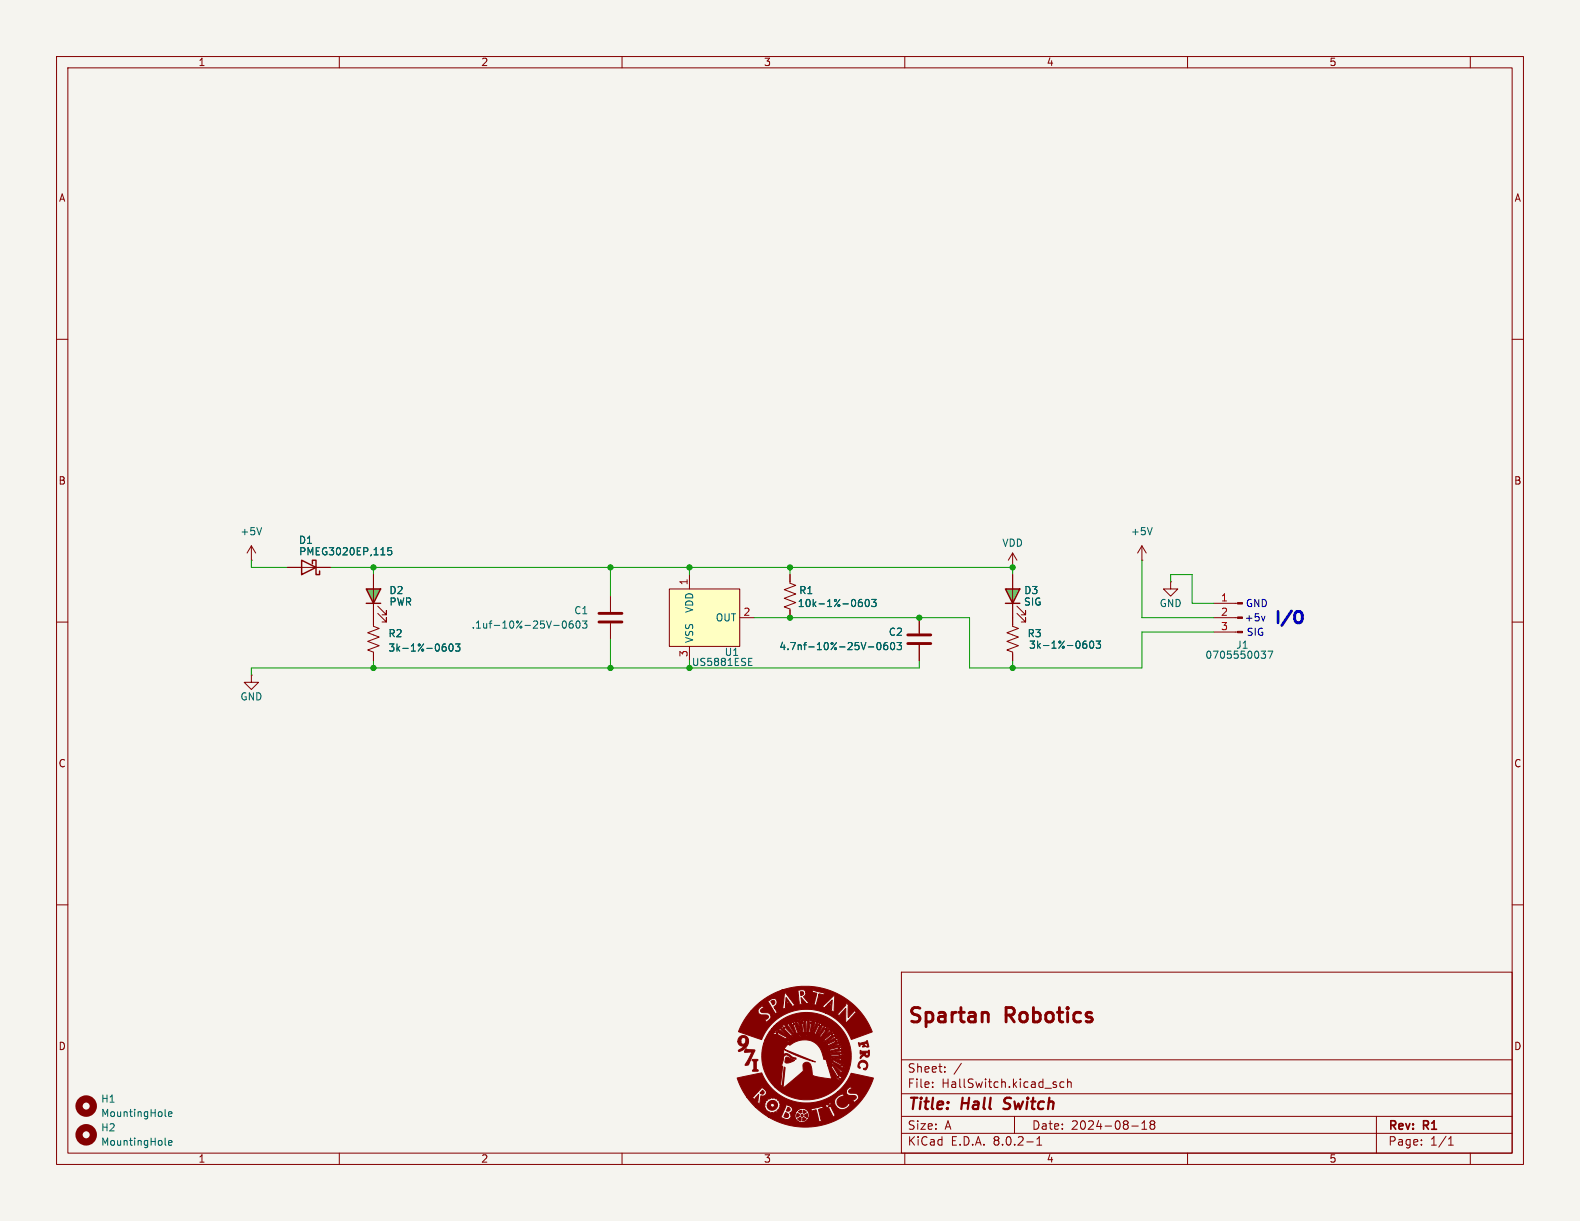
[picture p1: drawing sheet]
<svg xmlns="http://www.w3.org/2000/svg" width="279mm" height="216mm" viewBox="0 0 279 216" stroke-linecap="round" stroke-linejoin="round" font-family="sans-serif">
<path d="M0 0h279.4v215.9h-279.4z" fill="#f5f4ef" stroke="#f5f4ef" stroke-width=".18"/>
<g fill="none" stroke="#840000" stroke-width=".18">
<path d="M10 10h259.4v195.9h-259.4zM12 12h255.4v191.9h-255.4zM60 10v2M110 10v2M160 10v2M210 10v2M260 10v2M10 60h2M267.4 60h2M10 110h2M44.4 119.4v1.3h1.3l-1.3 1.2-1.2-1.2h1.2M44.4 119.4h.1"/>
<path d="M267.4 110h2M10 160h2M267.4 160h2M159.4 171.9h108v32h-108zM159.4 197.4h108M159.4 193.4h108M159.4 187.4h108M164.9 192.1v.2M164.9 191.4v.1M167.1 189.4v.2M167.1 188.7v.1M170 188l-1.3 1.9"/>
<path d="M179.4 197.4v3M186.6 191.8l.3 .2-.3 .3M186.6 191.3l.2 .1M188.1 191.4l-.4-.1-.3 .3v.4l.2 .2h.5M188.8 191.4l.2-.1 .4 .1v.9M188.8 190.8v1.5M200.1 199.1h1.2M201.9 199.7h.9M201.9 198.6l.5-.4v1.5M203.6 198.8l-.2 .3v.3l.2 .3 .5-.1 .1-.2-.1-.4-.2-.2M203.6 198.8l-.2-.3 .2-.3 .5 .1 .1 .2-.3 .3M203.6 198.8h.3"/>
<path d="M243.4 197.4v6.5M60 203.9v2M110 203.9v2M159.4 200.4h108M160 203.9v2M181.6 201.9h1.1M183.4 202.5h.8M183.4 201.4l.4-.4v1.5M210 203.9v2M251.4 202.3v.2M251.4 201.6v.1M256.1 202.5h.9"/>
<path d="M256.1 201.4l.5-.4v1.5M260 203.9v2"/>
</g>
<path d="M177.4 196l.3 .1M177.7 194.3l-.1 .2 .1 .4" fill="none" stroke="#840000" stroke-width=".4"/>
<path d="M174.4 179l.4 .4v1.3" fill="none" stroke="#840000" stroke-width=".51"/>
<g fill="#840000" stroke="#840000" stroke-width=".18">
<path d="M130.4 190.6l4.3-.9a8.5 8.5 0 0 0 10 5.1h2.9l.1 .6 .5 .6-.1 .1h.3a1.43 1.43 0 0 0 1.9-.8l-.2-.3-.4 .5a.99 .99 0 0 1-1.6-.3 .99 .99 0 0 1 1-1.4l.1 .2 .2-.1-.2-.2a.32 .32 0 0 0-.2-.3 .32 .32 0 0 0-.4 .2l-.8 .6-.2 .6h-2.9a8.4 8.4 0 0 0 3.4-1.8l1.5 .1a.66 .66 0 0 0 .6 .6h.6a.42 .42 0 0 1 .6 .2 .42 .42 0 0 1-.4 .6l-.1-.1a.22 .22 0 0 0-.1 .2 .22 .22 0 0 0 .2 .2 .17 .17 0 0 0 .2 .2 .17 .17 0 0 0 .1-.2v-.1a.76 .76 0 0 0 .4-1.1l-.4-.3h-1a.35 .35 0 0 1-.2-.5 .35 .35 0 0 1 .5-.1l.1-.2-.4-.4-.5 .5-.2 .4h-1.5l.2-.1a13.7 13.7 0 0 0 2.3-3.1l3.8 .8a3.3 3.3 0 0 1-.7 1.8 12.7 12.7 0 0 1-17.9 5.1h2.1l.4 .2a1.45 1.45 0 0 0 1.2 .2l.4-.4v-.3h.6l.1 .1-.1 .1 .1 .1-.1 .1 .2 .1-.1 .1h.1l-.1 .1 .2 .1-.1 .1h.2v.1h.1l.1 .2 .1-.1 .2 .2 .1-.1 .1 .2 .1-.1 .3 .1 .1-.1h.1v-.1l.2 .1v-.2l.1 .1v-.2l.2 .1v-.2h.2l-.1-.1h.2l-.1-.2h.2l-.1-.1 .1-.1v-.3l.1-.1-.1-.1 .1-.1-.2-.2 .1-.1-.1-.1v-.1h-.2l.1-.2h-.2l.1-.1h-.2v-.1h-.1l-.1-.1-.1 .1-.1-.2h1.2l.2 .7 .1-.2 .6-.2 .4 1.6a.22 .22 0 0 1 .1 .3 .22 .22 0 0 1-.2 .1l.2 .2 .6-.2 .1-.2a.4 .4 0 0 1-.5-.5l-.1-.7a.41 .41 0 0 1-.1-.6 .41 .41 0 0 1 .6-.1v.1a.34 .34 0 0 0 .2-.3 .34 .34 0 0 0-.1-.3h.5l.1 .1a.86 .86 0 0 1 .8 .9l.2 .5a.28 .28 0 0 0 .2 .4 .28 .28 0 0 0 .4-.2l-.3-.6a1.42 1.42 0 0 1-.3-1.5l-.1-.1a.21 .21 0 0 0-.3-.2 .21 .21 0 0 0-.1 .3l-.3 .2v-.4l-.3 .6h-.5l-.1-.1-.1 .1-1.6 .4h-2.3v.1l-.1-.1-.1 .2-.1-.1v.2h-.2l.1 .1-.3 .1 .1 .1-.1-.1v.2l-.1 .1 .1 .1h-.2l.1 .2-.1 .1h-.6l-.2-.4a.68 .68 0 0 0 .4-.8 .68 .68 0 0 0-.7-.5l-.5-.2 .1 .3-.2 .5-.6 1.3-.2-.1-.1 .2h-2.1l-2.2-1.8 1.7 .1 .1 .3-.2 .2 .3-.1 .1 .2v.3l.2-.1 .4 .1v.2l.4-.2 .2 .2 .1-.2 .2-.1 .3 .1a.36 .36 0 0 1 .4-.5v-.2l.3-.3a.28 .28 0 0 1-.2-.2 .28 .28 0 0 1 .2-.3 .28 .28 0 0 1-.3-.2 .28 .28 0 0 1 .2-.3 .31 .31 0 0 1-.4-.1 .31 .31 0 0 1-.1-.4 .28 .28 0 0 1-.4 .1 .28 .28 0 0 1-.1-.3 .34 .34 0 0 1-.4 .2 .34 .34 0 0 1-.3-.2 .3 .3 0 0 1-.2 .3 .3 .3 0 0 1-.3-.1v.2l-.2 .2h-.3a.31 .31 0 0 1 .1 .4 .31 .31 0 0 1-.4 .1 .3 .3 0 0 1 .3 .3 .3 .3 0 0 1-.3 .3h-1.4l-1.6-1.8h.9l.6 .6a.94 .94 0 0 1 .6-.9l.1-.1-.2 1.2a.59 .59 0 0 0 .5 .6 .84 .84 0 0 1 0-1v-.3a.32 .32 0 0 1 .5-.2h.1a.69 .69 0 0 0 .5-.7 .69 .69 0 0 0-.6-.6l-.4-.3v.2l-1.4 1.6-.2-.1h-1l-1.1-1.8z"/>
<path d="M136.9 181.4l.4-.3h1.8l1.3 1.8 .2-.1 3.6 .1 .7-1.4a.45 .45 0 0 0 .4-.3 .45 .45 0 0 0-.1-.5l-.1 .3h-.2v-.3l-.3 .3v.5l-.6 1.3h-3.4l-1-1.5-.1-.5h.4l.1 .3a3.2 3.2 0 0 1 .9 1.7l.2-.1 2.6 .1 .8-2.2-.1-.1-.1 .2-.1-.2-.1 .1v.3l-.6 1.8h-2.4l-.5-1.3 .1-.6-.3-.3h.4l.2 .4 .5 1.8 .2-.1-.4-1.9h.3l.2 .4 .2 1.5 1.2 .1 .1-.5a2.35 2.35 0 0 1 .4-1.5l-.1-.4-.1 .3-.2-.1 .1-.3a.62 .62 0 0 0-.2 .9l-.2 1.5h-.8l-.2-1.6 .2-.5h.2l.1 .3v1.6a.13 .13 0 0 0 0 .2 .13 .13 0 0 0 .2-.1v-1.7l.2-.4-.1-.1a.17 .17 0 0 1-.2 .2 .17 .17 0 0 1-.1-.3l-.1 .3h-.2l-.3-.4 .1 .3-.2 .1-.2-.2v.4h-.3v-.3l-.2-.1v.3l-.2-.2-.5 .1-.1 .3h-.1l-.1-.3-.2 .3h-.5a.18 .18 0 0 1 0 .3 .18 .18 0 0 1-.2 0 .18 .18 0 0 1-.1-.2v.2h-1.8a7.8 7.8 0 0 1 10.2-.5 7.8 7.8 0 0 1 1.9 10.1 8 8 0 0 1-12.4 1.4l1 .1 .3-.3 .4-3.2 .1 .1-.3 3.6 3.3-2.8 .3-.4a1.04 1.04 0 0 1 .2-1.3 .9 .9 0 0 1 1.2 1l.1 .6a.61 .61 0 0 0 .7 .9l2.8 .4-.7-2.3h.5l.4 .7a2.12 2.12 0 0 1 .7 1.6l.4 .3v-.4h.2l.1 .3a.55 .55 0 0 0 .1-.6 .55 .55 0 0 0-.6-.3l-1-1.7-.8 .1-.1-.5h.6l.4 .2 1.2 1.2 .2 .4h.3a.17 .17 0 0 1-.2-.1 .17 .17 0 0 1 .1-.2 .17 .17 0 0 1 .2 .1l-1.6-1.4-.2-.4h-.3a.16 .16 0 0 1 .2 .2 .16 .16 0 0 1-.3 0h-.6l-.2-.5h.9l.6 .4a2.37 2.37 0 0 1 1.3 .9l.4-.1-.2-.1v-.2h.3l-.3-.3h-.5l-1.5-.8-.1 .2h-.9v-.2h-.4l-.1-.2a3.4 3.4 0 0 0-3.1-3.2 4.1 4.1 0 0 0-2.8 .9l-.4-.2-.7 .9 5.6 2.3-3.2-1.1-2.4-1.2v1a1.03 1.03 0 0 1 1.5 .4l.7 .2v.2l-.6-.1-1.1-.7-.5 .2-.1 .7-.3 1.1 .2 .1-.4 3.5h-1a7.6 7.6 0 0 1-2-7.6l4.6 .1a6 6 0 0 1 3-1 3.7 3.7 0 0 1 3.3 3.5l-.1-.6h.4l.1 .4 .1-.1a.3 .3 0 0 0 0-.3 .3 .3 0 0 0-.3-.1 .45 .45 0 0 1-.5-.6l.4-.1 .1 .3h.1a.36 .36 0 0 0-.1-.4 .36 .36 0 0 0-.5 .1l-.2-.3a.24 .24 0 0 1-.1-.4 .24 .24 0 0 1 .4 .1l.1 .1h.1l-.2-.5-.6 .2-.1-.1a.32 .32 0 0 1-.3-.3 .32 .32 0 0 1 .3-.3l.2 .2h.2l-.4-.4-.4 .4-.3-.3a.24 .24 0 0 1-.3-.2 .24 .24 0 0 1 .2-.3l.4 .2v-.1l-.6-.3a.35 .35 0 0 1-.1 .5 .35 .35 0 0 1-.5-.1 .3 .3 0 0 1-.3-.2 .3 .3 0 0 1 0-.3l.5 .1v-.1l-.7-.2v.5h-.9a.18 .18 0 0 1-.1-.3 .18 .18 0 0 1 .3-.1h.2l-.3-.1a.28 .28 0 0 0-.4 .1 .28 .28 0 0 0 .1 .4l-1 .2-.1-.3 .5-.2h-.3a.25 .25 0 0 0-.3 .2 .25 .25 0 0 0 .1 .3l-.5 .3a.28 .28 0 0 1-.2 .1 .28 .28 0 0 1-.3-.2l.4-.4-.5 .3 .2 .4-.3 .2h-4.5l.3-.6h3.8a.37 .37 0 0 0 .5 .4l-.3-.4 .5-.3a.23 .23 0 0 1 .4-.1 .23 .23 0 0 1 0 .3l-.2 .2 .5-.2-.2-.4 .7-.2a.23 .23 0 0 1 .3-.1 .23 .23 0 0 1 0 .4l-.4 .1 .4-.1a.3 .3 0 0 0 .3-.1 .3 .3 0 0 0-.1-.4h1.1v.4h-.5h.7v-.5l1 .3a.3 .3 0 0 1-.1 .3 .3 .3 0 0 1-.4 0h-.1l.6 .2 .2-.5 .7 .3a.24 .24 0 0 1 .1 .3 .24 .24 0 0 1-.2 .2l-.4-.1a.4 .4 0 0 0 .4 .2 .4 .4 0 0 0 .3-.3l.7 .6-.4 .2-.3-.1a.37 .37 0 0 0 .3 .3 .37 .37 0 0 0 .4-.2h.1l.4 .7-.4 .1-.2-.3h-.1l.1 .2a.41 .41 0 0 0 .7 0l.1 .6a.22 .22 0 0 1 0 .3 .22 .22 0 0 1-.3-.1l-.1-.3-.1 .1a.35 .35 0 0 0 .1 .4 .35 .35 0 0 0 .5-.1h.1l.1 .8h-.5v-.4v.5l.8-.1v.1l1.9 .5 .3-.1a.17 .17 0 0 1-.3-.1 .17 .17 0 0 1 .2-.2l-2.3-.2-.1-.5h.3v.2h1.3a.63 .63 0 0 0 .8 .1l-.2-.2 .1-.1h.2a.45 .45 0 0 0-.4-.2 .45 .45 0 0 0-.4 .2h-1.7l-.1-.4h.3a.43 .43 0 0 0 .7 .1l1.4-.1 .1-.1-.2-.1v-.1h.3a.74 .74 0 0 0-.9 .1l-1.7 .2-.1-.5h.3v.2l1.6-.3a.43 .43 0 0 0 .4 .1 .43 .43 0 0 0 .3-.4 .18 .18 0 0 1-.2 .1 .18 .18 0 0 1-.2-.1l.3-.2-.5-.1-.4 .3-1.3 .4h-.3l-.2-.4h.3l.1 .2 1.5-.6a.46 .46 0 0 0 .6-.3 .16 .16 0 0 1-.2 .2 .16 .16 0 0 1-.1-.2 .16 .16 0 0 1 .1-.2l-2 .9h-.3l-.3-.5h.3l.2 .2 1.2-.6h.6l.3-.3h-.4v-.1l.3-.2a.67 .67 0 0 0-.9 .4l-1.3 .6h-.3l-.2-.4h.3l.1 .2 1.4-.9 .4-.1 .1-.1-.3-.1 .1-.2h-.2l-.2 .3-1.4 .9h-.3l-.4-.4h.4l.1 .2 1.3-1a.45 .45 0 0 0 .4-.1 .45 .45 0 0 0 .1-.5l-.2 .3-.1-.1 .1-.3-.4 .2-.2 .4-1.1 .9h-.4l-.4-.3h.4a.23 .23 0 0 0 .3 0 .23 .23 0 0 0 .1-.2l1.3-1.1v-.3l-.2 .2v-.3l-.1 .1-.2 .4-1.2 1.2h-.4l-.5-.3h.5l.2 .1 .2-.3a2.11 2.11 0 0 1 1.1-1v-.4a.16 .16 0 0 1-.2 .1 .16 .16 0 0 1-.1-.2 .16 .16 0 0 1 .3-.1 .5 .5 0 0 0-.6 .6l-.9 1.2h-.5l-.7-.3 1 .1 .8-1.4 .3-.2v-.2a.16 .16 0 0 1-.3 0 .16 .16 0 0 1 .2-.2 .51 .51 0 0 0-.4 .6l-.8 1.3h-.8a5.8 5.8 0 0 0-4.6 .9h-3.8l.7-1.4h.7l.1 .3 .2 .1a1.47 1.47 0 0 1 1.3 .5l.6 .3 .4-.2-.4-.2a2.26 2.26 0 0 1-1.4-1l-.6-.1 .1 .1a.15 .15 0 0 1 0 .3 .14 .14 0 0 1-.2-.1l-.1-.1-.7 .1 .4-.6h1.1l1.9 1.5 .2-.1-1.7-1.6h-.3l.2 .2v.1l-1.4-.1 .4-.4h1.3l.2 .4 .5 .2 1.1 1.1 .3-.2-1.2-1.2a.59 .59 0 0 0-.8-.6 .22 .22 0 0 1 .3 .1 .22 .22 0 0 1-.1 .3l-.3-.2z"/>
<path d="M133 187.3h.1a.79 .79 0 0 1 .9 .2 .61 .61 0 0 0-.3 .8v.2a.51 .51 0 0 0 .4 .8l-.1 .1h-.7a.19 .19 0 0 1-.2-.1 .19 .19 0 0 1 .2-.2v-.9a.45 .45 0 0 0-.3-.7z"/>
<path d="M152.1 187.7a.87 .87 0 0 1 1.3 .2 .87 .87 0 0 1-.5 1.3l-.2-.2a.62 .62 0 0 0 .6-.8 .62 .62 0 0 0-.9-.4 .61 .61 0 0 0-.3 1.1 .42 .42 0 0 1-.4-.3 .42 .42 0 0 1 .1-.5z"/>
<path d="M131.9 185.5l1.2 .1a.25 .25 0 0 1 .4 .1 .25 .25 0 0 1-.1 .3l-.8 1.7a.65 .65 0 0 1-.8 .7l1.2-2.4-1 .1a.25 .25 0 0 1-.4-.1 .25 .25 0 0 1 .2-.4z"/>
<path d="M152.1 185.8l.2 .1h.8l.6-.2a1.11 1.11 0 0 1-.3 1.2h-.3a.35 .35 0 0 0-.3-.3 .35 .35 0 0 0-.3 .2l-.3 .4a.74 .74 0 0 1 .6-1h-.4l-.2 .2-.1-.2h.9a.32 .32 0 0 0 .2 .4 .32 .32 0 0 0 .3-.4h-1.4z"/>
<path d="M130.7 183.4a1 1 0 0 1 1.4 0 1 1 0 0 1 .1 1.3 1.63 1.63 0 0 1-1.6 1.2v-.2l1-.7a.91 .91 0 0 1-1.1-.7v-.1h.5a.46 .46 0 0 0 .6 .4 .46 .46 0 0 0 .3-.6 .45 .45 0 0 0-.5-.5 .45 .45 0 0 0-.4 .6v.1h-.5z"/>
<path d="M151.8 184.4h.5a1.29 1.29 0 0 0 1.1-.4l.2 .8a.22 .22 0 0 1 0 .3 .22 .22 0 0 1-.3 .1v-.3a.3 .3 0 0 0 0-.4 .3 .3 0 0 0-.4 .1v.3l.2 .1-.5 .1h-.1a.21 .21 0 0 0 .1-.4 .2 .2 0 0 0-.3 0l-.2 .1v.2h-.1z"/>
<path d="M133.4 178.1l.9-.8h1.2a.81 .81 0 0 1 .8 .7l.4 .6a.52 .52 0 0 1 .1 .7l.9-.4-.1-.1-.2 .1-.4-.6h1.3v.1l.8-.2-.2-.1v-.8h.2a.14 .14 0 0 0 .2 .1 .14 .14 0 0 0 0-.2 .14 .14 0 0 0-.2 0l-.2 .1 .1-.9 .7 .9a.43 .43 0 0 1 .2 .7h5.4l.8 .2a.52 .52 0 0 1 .3-.7l.3 .1a.14 .14 0 0 0 .1 .1 .14 .14 0 0 0 .1-.1l-.1-.2-.4 .1 .8-.7-.1 1.7-.3 .1 .8 .4 .1-.1a.91 .91 0 0 1-.2-1l.1-1.7a.38 .38 0 0 0-.6 .3l-1.7 1.5h-5.4l.6-.2h4h-4l.2-.1v-.1h-.3l-1.3-1.8a.22 .22 0 0 0-.3-.3 .22 .22 0 0 0-.1 .4l-.3 2.3-1.4 .1a.22 .22 0 0 1-.1-.3 .22 .22 0 0 1 .2-.2l.3-.3v-.4a.65 .65 0 0 0-.5-.6 .65 .65 0 0 0-.7 .3l-.7 .5h-1.2l.4-.3a12.7 12.7 0 0 1 3.5-1.9h2.7l.1 .2a.46 .46 0 0 1 .2 .6l.1 1.2a.28 .28 0 0 1-.2 .4v.1l.9-.1-.1-.1h-.1l-.2-1 1 1.1 .6-.1-.3-.2-.6-.7a.27 .27 0 0 1-.2-.2 .27 .27 0 0 1 .3-.3l.1-.5 1.6 .1a.24 .24 0 0 1 .3 0 .24 .24 0 0 1 0 .3l-.3 1.2a.24 .24 0 0 1-.1 .3 .24 .24 0 0 1-.3 0 .79 .79 0 0 0 .9 .2 .31 .31 0 0 1-.2-.2 .31 .31 0 0 1 .1-.4l.3-1.1h.1h-.1v-.2l.7 .2-.1 .1 .2 .1 .2-.7-.2 .1-.8-.1-1-.4-.2 .5h-1.1a.7 .7 0 0 0-1.1-.4h-3.2l.4-.1a12.7 12.7 0 0 1 15.6 7.5l-3.7 1.3a8.4 8.4 0 0 0-4.5-4.6h1.9l.7 .5-.1-.2 1.1-1.2-.1 2.5h.2l1.2-1.3a.52 .52 0 0 1 .7-.3l-.6-.7a.17 .17 0 0 0-.2 .2 .17 .17 0 0 0 .2 .1l-1 1.1 .1-2.2-.6-.4h-.1l.2 .2-.1 .4-1.3 1.3-.2-.1-.1 .1a6 6 0 0 1-3.1-.4l-2.1-.3a8.7 8.7 0 0 0-8.1 5.3l-4-1.4a12.2 12.2 0 0 1 2.2-3.6h1.2l.4 .6 .8 .1a.42 .42 0 0 1 .7 .3 .42 .42 0 0 1-.7 .4l.3 .4a.18 .18 0 0 0 .2 .1 .18 .18 0 0 0 .1-.2 .86 .86 0 0 0 .5-1l-.1-.2a1.8 1.8 0 0 0-1.5-.3 .4 .4 0 0 1-.1-.5 .4 .4 0 0 1 .5-.2l-.2-.3a.17 .17 0 0 0-.2-.2 .17 .17 0 0 0-.1 .2l-.5 .4-.1 .4h-1.2z"/>
<path d="M141 197.8l.5-.3 .2 .1v.5a.37 .37 0 0 1-.6-.2z"/>
<path d="M142 197.7l.1-.1 .5 .3a.48 .48 0 0 1-.7 .2z"/>
<path d="M142.3 197.1l.5-.2-.1 .7-.4-.3z"/>
<path d="M141 196.8a.34 .34 0 0 1 .4 .4 .34 .34 0 0 1-.5 .3z"/>
<path d="M142 196.3l.6 .3-.2 .1a.25 .25 0 0 1-.3 .1 .25 .25 0 0 1-.1-.3z"/>
<path d="M141.2 196.6l.5-.3v.5h-.1z"/>
<path d="M138.9 196.7l.5 .3a.4 .4 0 0 1-.1 .6 .4 .4 0 0 1-.6-.1l-.1-.1z"/>
<path d="M139.3 195.8a.37 .37 0 0 1 .4 .5 .37 .37 0 0 1-.6 .1z"/>
<path d="M146.6 195.5l.3-.1v.2l-.3 .1 .2-.1v-.2l-.2 .3z"/>
<path d="M135.9 194.9a.9 .9 0 0 1 1.3-.1 .9 .9 0 0 1 .1 1.2 .9 .9 0 0 1-1.2 .2l-.3-.3-.1-.4h.5l.4 .3 .3-.1v-.4a.37 .37 0 0 0-.4-.2 .37 .37 0 0 0-.3 .4h-.5z"/>
<path d="M134.8 192.8l.3 .3v.2a.41 .41 0 0 1-.7 0z"/>
<path d="M139 187h.3l1.2 .5a2.24 2.24 0 0 1-1.5 .4h-.1a.74 .74 0 0 1 0-.9z"/>
<path d="M148.1 190.4h.1v.2v-.2l.1 .2v-.2h-.2a.15 .15 0 0 1 .2 0 .15 .15 0 0 1-.1 .2 .15 .15 0 0 1-.1-.2l.1 .2z"/>
<path d="M148.7 188.2h.2v.2h-.2l.2-.1z"/>
<path d="M148.4 186.6h.2v.1h-.2h.2l-.2-.1 .2 .1z"/>
<path d="M148.3 185.2l.1-.1 .1 .2-.2 .1 .2-.2-.2 .1 .1-.1-.2 .1 .2-.2-.2 .2z"/>
<path d="M147.8 184h.2v.2h-.2l.2-.1h-.2h.2z"/>
<path d="M147 182.8h.2l-.1 .2h-.1l.2-.2-.2 .1 .1-.1-.1 .1z"/>
<path d="M137.3 182.5l.2 .2-.2-.2a.16 .16 0 0 1 .3 .1 .15 .15 0 0 1-.2 .2 .15 .15 0 0 1-.1-.2l.2 .1z"/>
<path d="M145.9 182l.2-.1 .1 .2h-.2l.1-.1-.2 .1 .2-.1-.2 .1 .2-.2z"/>
<path d="M138.5 181.6a.14 .14 0 0 1 .2 .1 .14 .14 0 0 1 0 .2 .14 .14 0 0 1-.2-.1l.2 .1-.2-.1h.2l-.2-.1 .2 .1z"/>
<path d="M144.7 181.1h.2v.2h-.2l.2-.1-.1-.1-.1 .2z"/>
<path d="M140.4 181h.1v.2h-.1l.1-.1-.1-.1-.1 .2z"/>
<path d="M143.4 180.8h.1v.2h-.1l.1-.2-.1 .2 .1-.2-.2 .1z"/>
<path d="M141.7 180.7l.2 .2-.2-.2 .2 .2-.1-.2h.1l.1 .2h-.2z"/>
<path d="M136.3 177.1a.37 .37 0 0 1 .7 0 .37 .37 0 0 1-.4 .5z"/>
<path d="M141.5 175.4a.36 .36 0 0 1 .6 .1 .36 .36 0 0 1-.3 .5h-.2z"/>
<circle cx="141.8" cy="197.2" r=".2"/>
<circle cx="147.1" cy="188.5" r=".1"/>
<circle cx="147.1" cy="187.5" r=".08"/>
</g>
<g fill="none" stroke="#840000" stroke-width="1.3">
<circle cx="15.2" cy="195.6" r="1.27"/>
<circle cx="15.2" cy="200.7" r="1.27"/>
</g>
<path d="M29.2 197.2l.2 .2M29.8 197l.6-.1-.1-.3h-.3l-.2 .2 .1 .6h.4M29.2 202.3l.2 .2M29.8 202.1l.6-.1-.1-.3h-.3l-.2 .1 .1 .6h.4" fill="none" stroke="#006464" stroke-width=".18"/>
<path d="M64.8 104.1h2.5l-1.3 2.6z" fill="#6fb06e"/>
<path d="M64.8 104.1h2.5l-1.3 2.6zM64.8 106.7h2.5" fill="none" stroke="#840000" stroke-width=".25"/>
<path d="M44.4 99.1h.1M44.4 96.5l-.7 1.3M44.4 96.5v2.6M44.4 96.5l.8 1.3M66 101.6v9.1l1.1 .4-2.1 .8 2.1 .7-2.1 .8 2.1 .8-2.1 .7 1 .4v1.5M66.8 108.5l1.5 1.5v-.8v.8h-.7M66.8 107.2l1.5 1.5v-.7v.7h-.7M107.9 105.4v2.8M107.9 110.2v2.8" fill="none" stroke="#840000" stroke-width=".18"/>
<path d="M105.9 110h4.1M105.9 108.5h4.1" fill="none" stroke="#840000" stroke-width=".51"/>
<path d="M46.3 93.3l-.5 1.3M78.5 113.9h.3M78.7 114.3l.2 .3v.3l-.2 .2M79.5 114l.2-.1a.68 .68 0 0 1 .4 .6 .68 .68 0 0 1-.4 .6l-.2-.1-.1-.4zM80.5 113.9h.8l-.4 .4 .4 .2v.5l-.2 .1-.6-.1M99.6 109.9l.1-.1a.68 .68 0 0 1 .5 .6 .68 .68 0 0 1-.5 .7 .84 .84 0 0 1-.1-1.2zM101.2 109.8l-.3 .1a.86 .86 0 0 0 0 1.2l.4-.2 .1-.4-.3-.2h-.2l-.3 .2M102 109.9l.2-.1a.68 .68 0 0 1 .4 .6 .68 .68 0 0 1-.4 .7l-.2-.2-.1-.3zM103 109.8h.8l-.4 .5 .3 .1v.5l-.2 .2-.5-.2" fill="none" stroke="#006464" stroke-width=".18"/>
<path d="M118.4 104.1h12.4v10.2h-12.4z" fill="#ffffc2"/>
<path d="M50.8 100.3h7.6M118.4 104.1h12.4v10.2h-12.4zM121.9 101.6v2.5M121.9 114.3v2.5M130.8 109.2h2.5M139.7 101.6v1.5l1 .4-2 .8 2 .7-2 .8 2 .8-2 .7 1 .4v1.5M162.6 109.2v2.8M162.6 114v2.8M214.6 109.2h4.2M214.6 111.8h4.2M214.6 106.7h4.2" fill="none" stroke="#840000" stroke-width=".18"/>
<g fill="none" stroke="#006464" stroke-width=".18">
<path d="M69.2 96.8h-.6v.7l.1-.2 .5 .1 .1 .2-.1 .4-.2 .1-.4-.1M132.4 117h.4M132.4 117.7h.6M132.4 116.4h.6M152 106.5h.4l.1 .2v.4l-.5 .2M152.4 106l-.4 .1M153.2 106.1l.1-.1a.68 .68 0 0 1 .4 .6 .68 .68 0 0 1-.4 .7 .84 .84 0 0 1-.1-1.2zM154.1 106h.8l-.4 .5 .4 .1v.5l-.2 .2-.6-.2M155.2 113.7l.2-.1a.68 .68 0 0 1 .4 .6 .68 .68 0 0 1-.4 .7l-.2-.1-.1-.4zM156.9 113.6l-.4 .1a.86 .86 0 0 0 0 1.2l.4-.1 .1-.5-.2-.2-.4 .1-.1 .1M157.6 113.7l.2-.1a.68 .68 0 0 1 .4 .6 .68 .68 0 0 1-.4 .7l-.2-.1-.1-.4zM158.6 113.6h.8l-.4 .5 .4 .1v.6l-.2 .1-.6-.1"/>
<path d="M223 115.1h.8l-.4 .5 .3 .1 .1 .5-.2 .2h-.4M224.2 115.1h.9l-.6 1.3"/>
</g>
<path d="M53.3 99.1l2.6 1.2-2.6 1.3zM55.2 99.7v-.6h.7v2.5h.6v-.6" fill="none" stroke="#840000" stroke-width=".25"/>
<path d="M160.5 113.8h4.1M160.5 112.3h4.1" fill="none" stroke="#840000" stroke-width=".51"/>
<g fill="#840000" stroke="#840000" stroke-width=".18">
<path d="M218.8 111.6h.9v.3h-.9z"/>
<path d="M218.8 109.1h.9v.2h-.9z"/>
<path d="M218.8 106.6h.9v.2h-.9z"/>
</g>
<path d="M177.8 104.1h2.5l-1.2 2.6z" fill="#6fb06e"/>
<path d="M177.8 104.1h2.5l-1.2 2.6zM177.8 106.7h2.5" fill="none" stroke="#840000" stroke-width=".25"/>
<g fill="none" stroke="#840000" stroke-width=".18">
<path d="M179.1 97.8v2.5M179.1 97.8l-.8 1.3M179.1 97.8l.7 1.3M201.9 99.1h.1M201.9 96.5l-.7 1.3M201.9 96.5v2.6M201.9 96.5l.8 1.3M50.8 100.3h2.5M55.9 100.3h2.5M66 101.6v2.5M66 106.7v3.8M66 115.6v1.2"/>
<path d="M139.7 101.6v1.3M139.7 108v1.2M162.6 109.2v2.8M162.6 114v2.8M179.1 100.3h.1M179.1 101.6v9.1l1 .4-2 .8 2 .7-2 .8 2 .8-2 .7 1 .4v1.5M179.8 108.5l1.6 1.5v-.8v.8h-.8M179.8 107.2l1.6 1.5v-.7v.7h-.8M207 102.9v1.2h1.3l-1.3 1.3-1.3-1.3h1.3M207 102.9h.1"/>
</g>
<g fill="none" stroke="#006464" stroke-width=".18">
<path d="M69.2 96.8h-.6v.7l.1-.2 .5 .1 .1 .2-.1 .4-.2 .1-.4-.1M203.7 93.3l-.4 1.3M78.5 113.9h.3M78.7 114.3l.2 .3v.3l-.2 .2M79.5 114l.2-.1a.68 .68 0 0 1 .4 .6 .68 .68 0 0 1-.4 .6l-.2-.1-.1-.4zM80.5 113.9h.8l-.4 .4 .4 .2v.5l-.2 .1-.6-.1M152 106.5h.4l.1 .2v.4l-.5 .2M152.4 106l-.4 .1M153.2 106.1l.1-.1a.68 .68 0 0 1 .4 .6 .68 .68 0 0 1-.4 .7 .84 .84 0 0 1-.1-1.2zM154.1 106h.8l-.4 .5 .4 .1v.5l-.2 .2-.6-.2M155.2 113.7l.2-.1a.68 .68 0 0 1 .4 .6 .68 .68 0 0 1-.4 .7l-.2-.1-.1-.4zM156.9 113.6l-.4 .1a.86 .86 0 0 0 0 1.2l.4-.1 .1-.5-.2-.2-.4 .1-.1 .1"/>
<path d="M157.6 113.7l.2-.1a.68 .68 0 0 1 .4 .6 .68 .68 0 0 1-.4 .7l-.2-.1-.1-.4zM158.6 113.6h.8l-.4 .5 .4 .1v.6l-.2 .1-.6-.1M191.8 113.4h.3M192 113.8l.2 .3v.3l-.2 .2M192.9 113.4h.1a.68 .68 0 0 1 .4 .6 .68 .68 0 0 1-.4 .6 .84 .84 0 0 1-.1-1.2zM193.8 113.4h.8l-.4 .4 .4 .2v.5l-.2 .1-.6-.1"/>
</g>
<path d="M223.7 109l-.3 .8" fill="none" stroke="#0000c2" stroke-width=".18"/>
<path d="M229.4 108.1a.67 .67 0 0 1 .9 .7v.7a.67 .67 0 0 1-.9 .6" fill="none" stroke="#0000c2" stroke-width=".5"/>
<g fill="none" stroke="#009600" stroke-width=".18">
<path d="M44.4 99.1v1.2h6.4M201.9 99.1v10.1h12.7M58.4 100.3h120.7v1.3M66 100.3v1.3M66 116.8v1.3M107.9 100.3v5.1M107.9 113v5.1M121.9 100.3v1.3M133.3 109.2h38.1v8.9h30.5v-6.3h12.7M139.7 100.3v1.3M162.6 116.8v1.3h-118.2v1.3M179.1 116.8v1.3"/>
<path d="M207 102.9v-1.3h3.8v5.1h3.8"/>
</g>
<g fill="#009600" stroke="#009600" stroke-width=".18">
<circle cx="179.1" cy="118.1" r=".46"/>
<circle cx="179.1" cy="100.3" r=".46"/>
<circle cx="139.7" cy="100.3" r=".46"/>
<circle cx="121.9" cy="118.1" r=".46"/>
<circle cx="162.6" cy="109.2" r=".46"/>
<circle cx="139.7" cy="109.2" r=".46"/>
<circle cx="107.9" cy="118.1" r=".46"/>
<circle cx="121.9" cy="100.3" r=".46"/>
<circle cx="107.9" cy="100.3" r=".46"/>
<circle cx="66" cy="100.3" r=".46"/>
<circle cx="66" cy="118.1" r=".46"/>
</g>
<g font-size="3.5" fill="#840000">
<text x="160.4" y="181.6">Spartan</text>
<text x="178" y="181.6">Robotics</text>
</g>
<text font-size="2.8" fill="#0000c2" x="225" y="111">I/O</text>
<g font-size="2.8" fill="#840000">
<text x="160.4" y="196.8">Title:</text>
<text x="170.1" y="196.8">Hall</text>
<text x="178.4" y="196.8">Switch</text>
</g>
<g font-size="2.1" fill="#840000">
<text x="160.4" y="189.9">Sheet:</text>
<text x="160.4" y="192.6">File:</text>
<text x="166.5" y="192.6">HallSwitch.kicad_sch</text>
<text x="160.4" y="202.8">KiCad</text>
<text x="160.4" y="200">Size:</text>
<text x="167.1" y="200">A</text>
<text x="168.1" y="202.8">E.D.A.</text>
<text x="175.7" y="202.8">8.0.2-1</text>
<text x="182.4" y="200">Date:</text>
<text x="189.4" y="200">2024-08-18</text>
<text x="245.4" y="200.2">Rev:</text>
<text x="245.4" y="202.8">Page:</text>
<text x="251.8" y="200.2">R1</text>
<text x="252.9" y="202.8">1/1</text>
</g>
<g font-size="1.8" fill="#840000">
<text x="35" y="11.9">1</text>
<text x="85" y="11.9">2</text>
<text x="135" y="11.9">3</text>
<text x="185" y="11.9">4</text>
<text x="235" y="11.9">5</text>
<text x="10.3" y="35.9">A</text>
<text x="267.7" y="35.9">A</text>
<text x="10.3" y="85.9">B</text>
<text x="267.7" y="85.9">B</text>
<text x="10.3" y="135.9">C</text>
<text x="267.7" y="135.9">C</text>
<text x="10.3" y="185.9">D</text>
<text x="267.7" y="185.9">D</text>
<text x="35" y="205.8">1</text>
<text x="85" y="205.8">2</text>
<text x="135" y="205.8">3</text>
<text x="185" y="205.8">4</text>
<text x="235" y="205.8">5</text>
</g>
<g font-size="1.8" fill="#006464">
<text x="42.4" y="94.8">+5V</text>
<text x="199.9" y="94.8">+5V</text>
<text x="52.8" y="96.4">D1</text>
<text x="52.8" y="98.4">PMEG3020EP,115</text>
<text x="177.2" y="96.9">VDD</text>
<text x="68.8" y="105.3">D2</text>
<text x="68.8" y="107.3">PWR</text>
<text x="141" y="107.5">10k-1%-0603</text>
<text x="141.2" y="105.3">R1</text>
<text x="181" y="107.3">SIG</text>
<text x="181" y="105.3">D3</text>
<text x="205" y="107.5">GND</text>
<text x="68.6" y="112.9">R2</text>
<text x="83.3" y="111.4">.1uf-10%-25V-0603</text>
<text x="101.4" y="108.8">C1</text>
<text x="122.8" y="113.8" transform="rotate(-90 122.8 113.8)">VSS</text>
<text x="122.8" y="108.5" transform="rotate(-90 122.8 108.5)">VDD</text>
<text x="126.5" y="110.1">OUT</text>
<text x="157.1" y="112.6">C2</text>
<text x="181.6" y="112.9">R3</text>
<text x="68.6" y="115.4">3k-1%-0603</text>
<text x="128.1" y="116.2">U1</text>
<text x="137.7" y="115.2">4.7nf-10%-25V-0603</text>
<text x="181.9" y="114.9">3k-1%-0603</text>
<text x="213.1" y="116.7">0705550037</text>
<text x="218.5" y="114.9">J1</text>
<text x="42.4" y="124.1">GND</text>
<text x="17.8" y="195.2">H1</text>
<text x="17.8" y="197.7">MountingHole</text>
<text x="17.8" y="200.3">H2</text>
<text x="17.8" y="202.8">MountingHole</text>
</g>
<g font-size="1.8" fill="#a90000">
<text x="121.7" y="103.6" transform="rotate(-90 121.7 103.6)">1</text>
<text x="215.8" y="106.4">1</text>
<text x="131.4" y="109">2</text>
<text x="215.8" y="109">2</text>
<text x="215.8" y="111.5">3</text>
<text x="121.7" y="116.3" transform="rotate(-90 121.7 116.3)">3</text>
</g>
<g font-size="1.8" fill="#0000c2">
<text x="220.2" y="107.5">GND</text>
<text x="220" y="110.1">+5v</text>
<text x="220.4" y="112.6">SIG</text>
</g>
<text font-size="1.8" fill="#009600" x="122.3" y="118">US5881ESE</text>
</svg>
